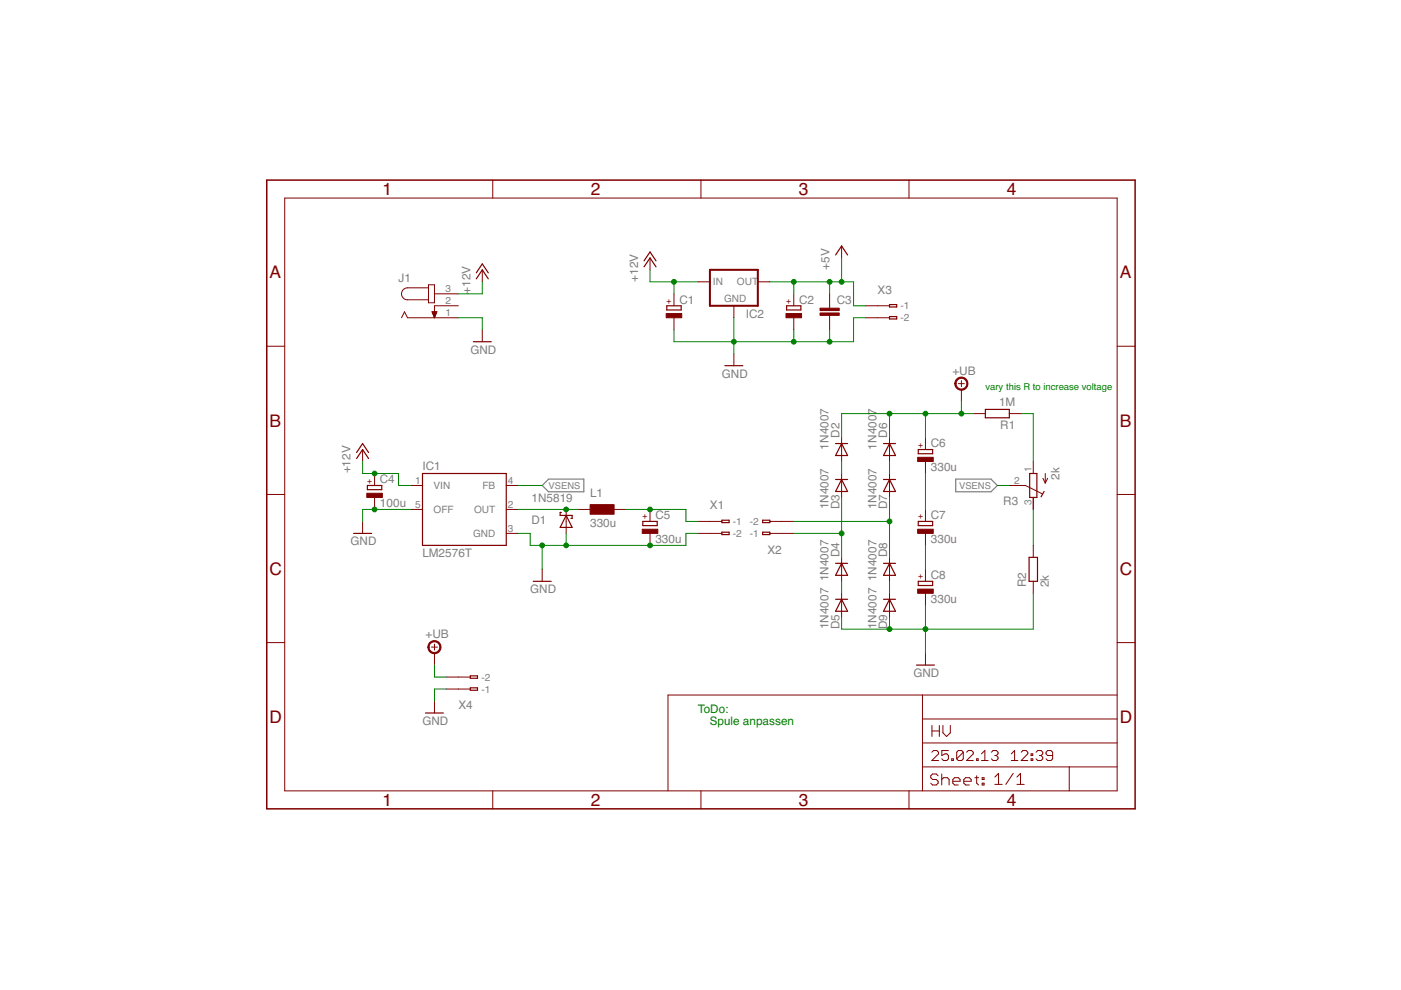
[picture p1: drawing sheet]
<svg xmlns="http://www.w3.org/2000/svg" width="297mm" height="210mm" viewBox="0 0 297 210" stroke-linecap="round" stroke-linejoin="round" font-family="sans-serif">
<g fill="#808080" stroke="#808080" stroke-width=".25">
<path d="M210.1 104.3l1.4-1.4z"/>
<path d="M202.6 104.3h7.5z"/>
<path d="M210.1 101.6l1.4 1.3z"/>
<path d="M202.6 101.6h7.5z"/>
<path d="M202.6 101.6v2.7z"/>
<path d="M115 102.9l1.3-1.3z"/>
<path d="M116.3 101.6h7.5z"/>
<path d="M115 102.9l1.3 1.4z"/>
<path d="M116.3 104.3h7.5z"/>
<path d="M123.8 101.6v2.7z"/>
</g>
<g fill="#800000" stroke="#800000" stroke-width=".21">
<path d="M87 102.9h2.6z"/>
<path d="M87 108h2.6z"/>
<path d="M107.3 102.9h2.6z"/>
<path d="M107.3 108h2.6z"/>
<path d="M107.3 113.1h2.6z"/>
<path d="M148 59.8h2.5z"/>
<path d="M155.6 64.8v2.6z"/>
<path d="M160.7 59.8h2.5z"/>
<path d="M178.4 52.2v2.5z"/>
<path d="M115 120.7v2.6z"/>
<path d="M155.6 75v2.5z"/>
<path d="M92.1 62.3h5.1z"/>
<path d="M92.1 64.8h5.1z"/>
<path d="M92.1 67.4h5.1z"/>
<path d="M86.4 61h4.4z"/>
<path d="M90.8 61v2.6z"/>
<path d="M86.4 63.6h4.4z"/>
<path d="M90.8 63.6v.6z"/>
<path d="M90.8 64.2h1.3z"/>
<path d="M92.1 60.4v3.8z"/>
<path d="M90.8 60.4h1.3z"/>
<path d="M90.8 60.4v.6z"/>
<path d="M86.4 67.4h5.7z"/>
<path d="M85.8 66.1l.6 1.3z"/>
<path d="M85.8 66.1l-.7 1.3z"/>
<path d="M92.1 64.8v2.6z"/>
<path d="M91.6 66.1l.5 1.3z"/>
<path d="M91.6 66.1h1z"/>
<path d="M92.6 66.1l-.5 1.3z"/>
<path d="M92 67.2h.2z"/>
<path d="M92 67.1h.2z"/>
<path d="M91.9 67h.4z"/>
<path d="M91.9 66.8h.4z"/>
<path d="M91.8 66.7h.6z"/>
<path d="M91.8 66.6h.6z"/>
<path d="M91.7 66.5h.8z"/>
<path d="M91.7 66.4h.8z"/>
<path d="M91.7 66.2h.9z"/>
<path d="M76.9 110.6v2.5z"/>
<path d="M102.3 57.2v2.6z"/>
<path d="M102.3 69.9v2.6z"/>
<path d="M137.8 54.7v2.5z"/>
<path d="M142.9 67.4v2.5z"/>
<path d="M142.9 62.3v2.5z"/>
<path d="M168.3 67.4v2.5z"/>
<path d="M168.3 62.3v2.5z"/>
<path d="M175.9 62.3v2.5z"/>
<path d="M175.9 67.4v2.5z"/>
<path d="M175.9 64.8v.5z"/>
<path d="M175.9 66.9v.5z"/>
<path d="M79.4 105.5v2.5z"/>
<path d="M79.4 100.4v2.5z"/>
<path d="M137.8 113.1v2.5z"/>
<path d="M137.8 108v2.6z"/>
<path d="M120 110.6v2.5z"/>
<path d="M120 108v2.6z"/>
<path d="M122.6 108h2.5z"/>
<path d="M130.2 108h2.5z"/>
<path d="M76.9 95.3v2.6z"/>
<path d="M150.5 110.6h2.6z"/>
<path d="M150.5 113.1h2.6z"/>
<path d="M148 113.1h2.5z"/>
<path d="M148 110.6h2.5z"/>
<path d="M163.2 113.1h2.6z"/>
<path d="M163.2 110.6h2.6z"/>
<path d="M165.8 110.6h2.5z"/>
<path d="M165.8 113.1h2.5z"/>
<path d="M186.1 64.8h2.5z"/>
<path d="M186.1 67.4h2.5z"/>
<path d="M183.5 67.4h2.6z"/>
<path d="M183.5 64.8h2.6z"/>
<path d="M141.6 147.4v20.3z"/>
<path d="M141.6 147.4h54z"/>
<path d="M195.6 147.4h41.3z"/>
<path d="M226.7 162.6v5.1z"/>
<path d="M226.7 162.6h10.2z"/>
<path d="M195.6 162.6h31.1z"/>
<path d="M195.6 162.6v5.1z"/>
<path d="M195.6 157.5v5.1z"/>
<path d="M195.6 157.5h41.3z"/>
<path d="M195.6 152.4v5.1z"/>
<path d="M195.6 152.4h41.3z"/>
<path d="M195.6 147.4v5z"/>
<path d="M197.6 153.8v2.3z"/>
<path d="M197.6 155h1.6z"/>
<path d="M199.2 153.8v2.3z"/>
<path d="M199.9 153.8v1.6z"/>
<path d="M199.9 155.4l.8 .7z"/>
<path d="M200.7 156.1l.8-.7z"/>
<path d="M201.5 153.8v1.6z"/>
<path d="M197.6 161.2h1.4z"/>
<path d="M197.6 161.2l1.4-1.4z"/>
<path d="M199 159.5v.3z"/>
<path d="M198.6 159.1l.4 .4z"/>
<path d="M197.9 159.1h.7z"/>
<path d="M197.9 159.1l-.3 .4z"/>
<path d="M199.7 159.1h1.4z"/>
<path d="M199.7 159.1v1.1z"/>
<path d="M199.7 160.2l.7-.4z"/>
<path d="M200.4 159.8h.3z"/>
<path d="M200.7 159.8l.4 .4z"/>
<path d="M201.1 160.2v.7z"/>
<path d="M201.1 160.9l-.4 .3z"/>
<path d="M200 161.2h.7z"/>
<path d="M199.7 160.9l.3 .3z"/>
<path d="M201.8 160.9v.3z"/>
<path d="M201.8 160.9h.3z"/>
<path d="M202.1 160.9v.3z"/>
<path d="M201.8 161.2h.3z"/>
<path d="M202.8 159.5v1.4z"/>
<path d="M203.2 159.1l-.4 .4z"/>
<path d="M203.2 159.1h.7z"/>
<path d="M203.9 159.1l.3 .4z"/>
<path d="M204.2 159.5v1.4z"/>
<path d="M204.2 160.9l-.3 .3z"/>
<path d="M203.2 161.2h.7z"/>
<path d="M202.8 160.9l.4 .3z"/>
<path d="M202.8 160.9l1.4-1.4z"/>
<path d="M204.9 161.2h1.5z"/>
<path d="M204.9 161.2l1.5-1.4z"/>
<path d="M206.4 159.5v.3z"/>
<path d="M206 159.1l.4 .4z"/>
<path d="M205.3 159.1h.7z"/>
<path d="M205.3 159.1l-.4 .4z"/>
<path d="M207.1 160.9v.3z"/>
<path d="M207.1 160.9h.3z"/>
<path d="M207.4 160.9v.3z"/>
<path d="M207.1 161.2h.3z"/>
<path d="M208.1 159.8l.7-.7z"/>
<path d="M208.8 159.1v2.1z"/>
<path d="M208.1 161.2h1.4z"/>
<path d="M210.5 159.1l-.3 .4z"/>
<path d="M210.5 159.1h.8z"/>
<path d="M211.3 159.1l.3 .4z"/>
<path d="M211.6 159.5v.3z"/>
<path d="M211.6 159.8l-.3 .4z"/>
<path d="M210.9 160.2h.4z"/>
<path d="M211.3 160.2l.3 .3z"/>
<path d="M211.6 160.5v.4z"/>
<path d="M211.6 160.9l-.3 .3z"/>
<path d="M210.5 161.2h.8z"/>
<path d="M210.2 160.9l.3 .3z"/>
<path d="M214.4 159.8l.7-.7z"/>
<path d="M215.1 159.1v2.1z"/>
<path d="M214.4 161.2h1.4z"/>
<path d="M216.5 161.2h1.4z"/>
<path d="M217.9 159.8l-1.4 1.4z"/>
<path d="M217.9 159.5v.3z"/>
<path d="M217.6 159.1l.3 .4z"/>
<path d="M216.9 159.1h.7z"/>
<path d="M216.9 159.1l-.4 .4z"/>
<path d="M218.6 159.8h.4z"/>
<path d="M219 159.8v.4z"/>
<path d="M218.6 160.2h.4z"/>
<path d="M218.6 159.8v.4z"/>
<path d="M218.6 160.9h.4z"/>
<path d="M219 160.9v.3z"/>
<path d="M218.6 161.2h.4z"/>
<path d="M218.6 160.9v.3z"/>
<path d="M219.7 159.5l.3-.4z"/>
<path d="M220 159.1h.7z"/>
<path d="M220.7 159.1l.4 .4z"/>
<path d="M221.1 159.5v.3z"/>
<path d="M221.1 159.8l-.4 .4z"/>
<path d="M220.4 160.2h.3z"/>
<path d="M220.7 160.2l.4 .3z"/>
<path d="M221.1 160.5v.4z"/>
<path d="M221.1 160.9l-.4 .3z"/>
<path d="M220 161.2h.7z"/>
<path d="M219.7 160.9l.3 .3z"/>
<path d="M221.8 160.9l.3 .3z"/>
<path d="M222.1 161.2h.7z"/>
<path d="M222.8 161.2l.4-.3z"/>
<path d="M223.2 159.5v1.4z"/>
<path d="M222.8 159.1l.4 .4z"/>
<path d="M222.1 159.1h.7z"/>
<path d="M222.1 159.1l-.3 .4z"/>
<path d="M221.8 159.5v.3z"/>
<path d="M221.8 159.8l.3 .4z"/>
<path d="M222.1 160.2h1.1z"/>
<path d="M210.9 164.8l.8-.8z"/>
<path d="M211.7 164v2.3z"/>
<path d="M210.9 166.3h1.6z"/>
<path d="M214.8 164l-1.5 2.3z"/>
<path d="M216.4 164l-.8 .8z"/>
<path d="M216.4 164v2.3z"/>
<path d="M215.6 166.3h1.5z"/>
<path d="M198.5 164.1l.4 .4z"/>
<path d="M197.7 164.1h.8z"/>
<path d="M197.7 164.1l-.4 .4z"/>
<path d="M197.3 164.5v.4z"/>
<path d="M197.3 164.9l.4 .4z"/>
<path d="M197.7 165.3h.8z"/>
<path d="M198.5 165.3l.4 .4z"/>
<path d="M198.9 165.7v.4z"/>
<path d="M198.5 166.4l.4-.3z"/>
<path d="M197.7 166.4h.8z"/>
<path d="M197.3 166.1l.4 .3z"/>
<path d="M199.7 164.1v2.3z"/>
<path d="M199.7 165.3l.4-.4z"/>
<path d="M200.1 164.9h.8z"/>
<path d="M200.9 164.9l.3 .4z"/>
<path d="M201.2 165.3v1.1z"/>
<path d="M202.4 166.4h.8z"/>
<path d="M202 166.1l.4 .3z"/>
<path d="M202 165.3v.8z"/>
<path d="M202 165.3l.4-.4z"/>
<path d="M202.4 164.9h.8z"/>
<path d="M203.2 164.9l.4 .4z"/>
<path d="M203.6 165.3v.4z"/>
<path d="M202 165.7h1.6z"/>
<path d="M204.7 166.4h.8z"/>
<path d="M204.3 166.1l.4 .3z"/>
<path d="M204.3 165.3v.8z"/>
<path d="M204.3 165.3l.4-.4z"/>
<path d="M204.7 164.9h.8z"/>
<path d="M205.5 164.9l.4 .4z"/>
<path d="M205.9 165.3v.4z"/>
<path d="M204.3 165.7h1.6z"/>
<path d="M207.1 164.5v1.6z"/>
<path d="M207.1 166.1l.4 .3z"/>
<path d="M206.7 164.9h.8z"/>
<path d="M208.2 164.9h.4z"/>
<path d="M208.6 164.9v.4z"/>
<path d="M208.2 165.3h.4z"/>
<path d="M208.2 164.9v.4z"/>
<path d="M208.2 166.1h.4z"/>
<path d="M208.6 166.1v.3z"/>
<path d="M208.2 166.4h.4z"/>
<path d="M208.2 166.1v.3z"/>
<path d="M60.4 42v125.7z"/>
<path d="M56.6 73.4h3.8z"/>
<path d="M56.6 104.8h3.8z"/>
<path d="M56.6 136.2h3.8z"/>
<path d="M60.4 167.7h176.5z"/>
<path d="M104.5 167.7v3.8z"/>
<path d="M148.6 167.7v3.8z"/>
<path d="M192.7 167.7v3.8z"/>
<path d="M236.9 42v125.7z"/>
<path d="M236.9 73.4h3.8z"/>
<path d="M236.9 104.8h3.8z"/>
<path d="M236.9 136.2h3.8z"/>
<path d="M60.4 42h176.5z"/>
<path d="M104.5 38.2v3.8z"/>
<path d="M148.6 38.2v3.8z"/>
<path d="M192.7 38.2v3.8z"/>
<path d="M178.4 95.3v2.6z"/>
<path d="M178.4 92.8v2.5z"/>
<path d="M178.4 102.9v2.6z"/>
<path d="M178.4 100.4v2.5z"/>
<path d="M206.4 87.7h2.5z"/>
<path d="M214 87.7h2.5z"/>
<path d="M219.1 115.6v2.6z"/>
<path d="M219.1 123.3v2.5z"/>
<path d="M219.1 97.9v2.5z"/>
<path d="M219.1 105.5v2.5z"/>
<path d="M214 102.9h2.5z"/>
<path d="M216.5 102.9h.9z"/>
<path d="M217.4 102.9l3.6 1.8z"/>
<path d="M221.6 100.4v2z"/>
<path d="M222.1 101.4l-.5 1z"/>
<path d="M221.1 101.4l.5 1z"/>
<path d="M203.8 82.6v2.6z"/>
<path d="M203.2 81.3h1.3z"/>
<path d="M203.8 80.7v1.3z"/>
<path d="M196.2 138.5v2.5z"/>
<path d="M178.4 120.7v2.6z"/>
<path d="M178.4 118.2v2.5z"/>
<path d="M178.4 128.3v2.6z"/>
<path d="M178.4 125.8v2.5z"/>
<path d="M188.6 95.3v2.6z"/>
<path d="M188.6 92.8v2.5z"/>
<path d="M188.6 102.9v2.6z"/>
<path d="M188.6 100.4v2.5z"/>
<path d="M188.6 120.7v2.6z"/>
<path d="M188.6 118.2v2.5z"/>
<path d="M188.6 128.3v2.6z"/>
<path d="M188.6 125.8v2.5z"/>
<path d="M97.2 146.1h2.5z"/>
<path d="M97.2 143.6h2.5z"/>
<path d="M94.6 143.6h2.6z"/>
<path d="M94.6 146.1h2.6z"/>
<path d="M92.1 138.5v2.5z"/>
<path d="M91.5 137.2h1.3z"/>
<path d="M92.1 136.6v1.2z"/>
<path d="M92.1 148.6v2.6z"/>
<path d="M196.2 113.1v2.5z"/>
<path d="M196.2 108v2.6z"/>
<path d="M196.2 97.9v2.5z"/>
<path d="M196.2 92.8v2.5z"/>
<path d="M196.2 125.8v2.5z"/>
<path d="M196.2 120.7v2.6z"/>
<path d="M202.8 80.4a1.39 1.39 0 0 1 2.2 .2 1.39 1.39 0 0 1-.8 2.1 1.39 1.39 0 0 1-1.8-1.4h.3a1.15 1.15 0 0 1 1.6-1 1.15 1.15 0 0 1 .3 1.9 1.15 1.15 0 0 1-1.9-.6v-.3h-.3z" fill-rule="evenodd"/>
<path d="M91.1 136.2a1.4 1.4 0 0 1 2.2 .2 1.4 1.4 0 0 1-.8 2.1 1.4 1.4 0 0 1-1.8-1.3h.3a1.14 1.14 0 0 1 1.7-.9 1.14 1.14 0 0 1 .1 1.9 1.14 1.14 0 0 1-1.8-.7v-.3h-.3z" fill-rule="evenodd"/>
</g>
<g fill="#800000" stroke="#800000" stroke-width=".25">
<path d="M89.6 100.4v15.2z"/>
<path d="M89.6 115.6h17.7z"/>
<path d="M107.3 100.4v15.2z"/>
<path d="M89.6 100.4h17.7z"/>
<path d="M178.4 52.2l1.3 1.9z"/>
<path d="M178.4 52.2l-1.2 1.9z"/>
<path d="M113.1 123.3h3.8z"/>
<path d="M153.7 77.5h3.8z"/>
<path d="M75 113.1h3.8z"/>
<path d="M102.3 57.2l1.2 1.9z"/>
<path d="M102.3 57.2l-1.3 1.9z"/>
<path d="M102.3 55.9l1.2 1.9z"/>
<path d="M102.3 55.9l-1.3 1.9z"/>
<path d="M100.4 72.5h3.8z"/>
<path d="M137.8 54.7l1.3 1.9z"/>
<path d="M137.8 54.7l-1.3 1.9z"/>
<path d="M137.8 53.4l1.3 1.9z"/>
<path d="M137.8 53.4l-1.3 1.9z"/>
<path d="M141.4 65.7h3z"/>
<path d="M144.4 64.8v.9z"/>
<path d="M141.4 64.8v.9z"/>
<path d="M141.4 64.8h3z"/>
<path d="M166.8 65.7h3z"/>
<path d="M169.8 64.8v.9z"/>
<path d="M166.8 64.8v.9z"/>
<path d="M166.8 64.8h3z"/>
<path d="M77.9 103.8h3z"/>
<path d="M80.9 102.9v.9z"/>
<path d="M77.9 102.9v.9z"/>
<path d="M77.9 102.9h3z"/>
<path d="M136.3 111.4h3z"/>
<path d="M139.3 110.6v.8z"/>
<path d="M136.3 110.6v.8z"/>
<path d="M136.3 110.6h3z"/>
<path d="M120 109.3l1.3 2.5z"/>
<path d="M120 109.3l-1.2 2.5z"/>
<path d="M118.8 108.6v.7z"/>
<path d="M118.8 109.3h1.2z"/>
<path d="M118.8 111.8h2.5z"/>
<path d="M120 109.3h1.3z"/>
<path d="M118.8 108.6h.2z"/>
<path d="M121.3 109.3v.6z"/>
<path d="M121.1 109.9h.2z"/>
<path d="M76.9 95.3l1.2 1.9z"/>
<path d="M76.9 95.3l-1.3 1.9z"/>
<path d="M76.9 94l1.2 1.9z"/>
<path d="M76.9 94l-1.3 1.9z"/>
<path d="M153.1 110.3v.5z"/>
<path d="M153.1 110.8h1.5z"/>
<path d="M154.6 110.3v.5z"/>
<path d="M153.1 110.3h1.5z"/>
<path d="M153.1 112.8v.5z"/>
<path d="M153.1 113.3h1.5z"/>
<path d="M154.6 112.8v.5z"/>
<path d="M153.1 112.8h1.5z"/>
<path d="M163.2 112.8v.5z"/>
<path d="M161.7 112.8h1.5z"/>
<path d="M161.7 112.8v.5z"/>
<path d="M161.7 113.3h1.5z"/>
<path d="M163.2 110.3v.5z"/>
<path d="M161.7 110.3h1.5z"/>
<path d="M161.7 110.3v.5z"/>
<path d="M161.7 110.8h1.5z"/>
<path d="M188.6 64.6v.5z"/>
<path d="M188.6 65.1h1.5z"/>
<path d="M190.1 64.6v.5z"/>
<path d="M188.6 64.6h1.5z"/>
<path d="M188.6 67.1v.5z"/>
<path d="M188.6 67.6h1.5z"/>
<path d="M190.1 67.1v.5z"/>
<path d="M188.6 67.1h1.5z"/>
<path d="M178.4 94l1.3 2.6z"/>
<path d="M178.4 94l-1.2 2.6z"/>
<path d="M177.2 94h1.2z"/>
<path d="M177.2 96.6h2.5z"/>
<path d="M178.4 94h1.3z"/>
<path d="M178.4 101.7l1.3 2.5z"/>
<path d="M178.4 101.7l-1.2 2.5z"/>
<path d="M177.2 101.7h1.2z"/>
<path d="M177.2 104.2h2.5z"/>
<path d="M178.4 101.7h1.3z"/>
<path d="M208.9 86.8h5.1z"/>
<path d="M208.9 88.6h5.1z"/>
<path d="M208.9 86.8v1.8z"/>
<path d="M214 86.8v1.8z"/>
<path d="M220 118.2v5.1z"/>
<path d="M218.2 118.2v5.1z"/>
<path d="M218.2 118.2h1.8z"/>
<path d="M218.2 123.3h1.8z"/>
<path d="M218.3 105.5h.8z"/>
<path d="M219.8 100.4v5.1z"/>
<path d="M218.3 100.4v5.1z"/>
<path d="M219.1 105.5h.7z"/>
<path d="M218.3 100.4h1.5z"/>
<path d="M221.4 104.2l-.7 1.1z"/>
<path d="M194.3 141h3.8z"/>
<path d="M178.4 119.4l1.3 2.6z"/>
<path d="M178.4 119.4l-1.2 2.6z"/>
<path d="M177.2 119.4h1.2z"/>
<path d="M177.2 122h2.5z"/>
<path d="M178.4 119.4h1.3z"/>
<path d="M178.4 127.1l1.3 2.5z"/>
<path d="M178.4 127.1l-1.2 2.5z"/>
<path d="M177.2 127.1h1.2z"/>
<path d="M177.2 129.6h2.5z"/>
<path d="M178.4 127.1h1.3z"/>
<path d="M188.6 94l1.3 2.6z"/>
<path d="M188.6 94l-1.3 2.6z"/>
<path d="M187.3 94h1.3z"/>
<path d="M187.3 96.6h2.6z"/>
<path d="M188.6 94h1.3z"/>
<path d="M188.6 101.7l1.3 2.5z"/>
<path d="M188.6 101.7l-1.3 2.5z"/>
<path d="M187.3 101.7h1.3z"/>
<path d="M187.3 104.2h2.6z"/>
<path d="M188.6 101.7h1.3z"/>
<path d="M188.6 119.4l1.3 2.6z"/>
<path d="M188.6 119.4l-1.3 2.6z"/>
<path d="M187.3 119.4h1.3z"/>
<path d="M187.3 122h2.6z"/>
<path d="M188.6 119.4h1.3z"/>
<path d="M188.6 127.1l1.3 2.5z"/>
<path d="M188.6 127.1l-1.3 2.5z"/>
<path d="M187.3 127.1h1.3z"/>
<path d="M187.3 129.6h2.6z"/>
<path d="M188.6 127.1h1.3z"/>
<path d="M99.7 145.8v.5z"/>
<path d="M99.7 145.8h1.5z"/>
<path d="M101.2 145.8v.5z"/>
<path d="M99.7 146.3h1.5z"/>
<path d="M99.7 143.3v.5z"/>
<path d="M99.7 143.3h1.5z"/>
<path d="M101.2 143.3v.5z"/>
<path d="M99.7 143.8h1.5z"/>
<path d="M90.2 151.2h3.8z"/>
<path d="M194.7 111.4h3z"/>
<path d="M197.7 110.6v.8z"/>
<path d="M194.7 110.6v.8z"/>
<path d="M194.7 110.6h3z"/>
<path d="M194.7 96.2h3z"/>
<path d="M197.7 95.3v.9z"/>
<path d="M194.7 95.3v.9z"/>
<path d="M194.7 95.3h3z"/>
<path d="M194.7 124.1h3z"/>
<path d="M197.7 123.3v.8z"/>
<path d="M194.7 123.3v.8z"/>
<path d="M194.7 123.3h3z"/>
</g>
<g fill="#800000" stroke="#800000" stroke-width=".42">
<path d="M150.5 64.8h10.2z"/>
<path d="M160.7 57.2v7.6z"/>
<path d="M150.5 57.2h10.2z"/>
<path d="M150.5 57.2v7.6z"/>
</g>
<path d="M86.4 61a1.27 1.27 0 0 0-1.3 1.3 1.27 1.27 0 0 0 1.3 1.3" fill="none" stroke="#800000" stroke-width=".21"/>
<g fill="#800000" stroke="#800000" stroke-width=".21">
<path d="M141.2 66.5h3.3v.9h-3.3z"/>
<path d="M166.6 66.5h3.3v.9h-3.3z"/>
<path d="M173.9 66.4h4v.5h-4z"/>
<path d="M173.9 65.3h4v.5h-4z"/>
<path d="M77.8 104.6h3.3v.9h-3.3z"/>
<path d="M136.2 112.2h3.3v.9h-3.3z"/>
<path d="M125.1 107h5.1v2h-5.1z"/>
<path d="M194.6 112.2h3.3v.9h-3.3z"/>
<path d="M194.6 97h3.3v.9h-3.3z"/>
<path d="M194.6 124.9h3.3v.9h-3.3z"/>
</g>
<g fill="#800000" stroke="#800000" stroke-width=".32">
<path d="M56.6 38.2v133.3z"/>
<path d="M56.6 171.5h184.1z"/>
<path d="M240.7 38.2v133.3z"/>
<path d="M56.6 38.2h184.1z"/>
</g>
<g fill="#008000" stroke="#008000" stroke-width=".21">
<path d="M97.2 67.4h5.1z"/>
<path d="M102.3 67.4v2.5z"/>
<path d="M120 115.6h17.8z"/>
<path d="M115 115.6h5z"/>
<path d="M112.4 115.6h2.6z"/>
<path d="M120 113.1v2.5z"/>
<path d="M115 115.6v5.1z"/>
<path d="M137.8 115.6h7.6z"/>
<path d="M109.9 113.1h2.5z"/>
<path d="M112.4 113.1v2.5z"/>
<path d="M145.4 113.1v2.5z"/>
<path d="M145.4 113.1h2.6z"/>
<path d="M76.9 108v2.6z"/>
<path d="M79.4 108h7.6z"/>
<path d="M76.9 108h2.5z"/>
<path d="M142.9 69.9v2.6z"/>
<path d="M142.9 72.5h12.7z"/>
<path d="M155.6 67.4v5.1z"/>
<path d="M155.6 72.5v2.5z"/>
<path d="M155.6 72.5h12.7z"/>
<path d="M168.3 69.9v2.6z"/>
<path d="M168.3 72.5h7.6z"/>
<path d="M175.9 69.9v2.6z"/>
<path d="M175.9 72.5h5.1z"/>
<path d="M181 67.4v5.1z"/>
<path d="M181 67.4h2.5z"/>
<path d="M178.4 130.9v2.5z"/>
<path d="M178.4 133.4h10.2z"/>
<path d="M188.6 133.4h7.6z"/>
<path d="M188.6 130.9v2.5z"/>
<path d="M196.2 133.4h22.9z"/>
<path d="M219.1 125.8v7.6z"/>
<path d="M196.2 133.4v5.1z"/>
<path d="M196.2 128.3v5.1z"/>
<path d="M92.1 146.1v2.5z"/>
<path d="M92.1 146.1h2.5z"/>
<path d="M97.2 62.3h5.1z"/>
<path d="M102.3 59.8v2.5z"/>
<path d="M84.5 102.9h2.5z"/>
<path d="M84.5 100.4v2.5z"/>
<path d="M79.4 100.4h5.1z"/>
<path d="M76.9 100.4h2.5z"/>
<path d="M76.9 97.9v2.5z"/>
<path d="M137.8 57.2v2.6z"/>
<path d="M137.8 59.8h5.1z"/>
<path d="M142.9 59.8h5.1z"/>
<path d="M142.9 59.8v2.5z"/>
<path d="M120 108h2.6z"/>
<path d="M109.9 108h10.1z"/>
<path d="M132.7 108h5.1z"/>
<path d="M137.8 108h7.6z"/>
<path d="M145.4 110.6h2.6z"/>
<path d="M145.4 108v2.6z"/>
<path d="M178.4 54.7v5.1z"/>
<path d="M175.9 59.8h2.5z"/>
<path d="M168.3 59.8h7.6z"/>
<path d="M163.2 59.8h5.1z"/>
<path d="M168.3 59.8v2.5z"/>
<path d="M175.9 59.8v2.5z"/>
<path d="M178.4 59.8h2.6z"/>
<path d="M181 59.8v5z"/>
<path d="M181 64.8h2.5z"/>
<path d="M219.1 108v7.6z"/>
<path d="M211.5 102.9h2.5z"/>
<path d="M109.9 102.9h5.1z"/>
<path d="M219.1 87.7v10.2z"/>
<path d="M216.5 87.7h2.6z"/>
<path d="M203.8 87.7h2.6z"/>
<path d="M203.8 85.2v2.5z"/>
<path d="M178.4 87.7v5.1z"/>
<path d="M178.4 87.7h10.2z"/>
<path d="M188.6 87.7v5.1z"/>
<path d="M188.6 87.7h7.6z"/>
<path d="M196.2 87.7h7.6z"/>
<path d="M196.2 87.7v5.1z"/>
<path d="M92.1 141v2.6z"/>
<path d="M92.1 143.6h2.5z"/>
<path d="M178.4 105.5v7.6z"/>
<path d="M178.4 113.1v5.1z"/>
<path d="M168.3 113.1h10.1z"/>
<path d="M188.6 105.5v5.1z"/>
<path d="M188.6 110.6v7.6z"/>
<path d="M168.3 110.6h20.3z"/>
<path d="M178.4 123.3v2.5z"/>
<path d="M188.6 123.3v2.5z"/>
<path d="M178.4 97.9v2.5z"/>
<path d="M188.6 97.9v2.5z"/>
<path d="M196.2 100.4v7.6z"/>
<path d="M196.2 115.6v5.1z"/>
<circle cx="120" cy="115.6" r=".51"/>
<circle cx="115" cy="115.6" r=".51"/>
<circle cx="137.8" cy="115.6" r=".51"/>
<circle cx="79.4" cy="108" r=".51"/>
<circle cx="155.6" cy="72.5" r=".51"/>
<circle cx="168.3" cy="72.5" r=".51"/>
<circle cx="175.9" cy="72.5" r=".51"/>
<circle cx="188.6" cy="133.4" r=".51"/>
<circle cx="196.2" cy="133.4" r=".51"/>
<circle cx="79.4" cy="100.4" r=".51"/>
<circle cx="142.9" cy="59.8" r=".51"/>
<circle cx="120" cy="108" r=".51"/>
<circle cx="137.8" cy="108" r=".51"/>
<circle cx="168.3" cy="59.8" r=".51"/>
<circle cx="175.9" cy="59.8" r=".51"/>
<circle cx="178.4" cy="59.8" r=".51"/>
<circle cx="188.6" cy="87.7" r=".51"/>
<circle cx="203.8" cy="87.7" r=".51"/>
<circle cx="196.2" cy="87.7" r=".51"/>
<circle cx="178.4" cy="113.1" r=".51"/>
<circle cx="188.6" cy="110.6" r=".51"/>
</g>
<g font-size="3.7" fill="#800000">
<text x="81.1" y="41.4">1</text>
<text x="125.2" y="41.4">2</text>
<text x="169.4" y="41.4">3</text>
<text x="213.5" y="41.4">4</text>
<text x="57.2" y="59">A</text>
<text x="237.4" y="59">A</text>
<text x="57.2" y="90.4">B</text>
<text x="237.4" y="90.4">B</text>
<text x="57.2" y="121.9">C</text>
<text x="237.4" y="121.9">C</text>
<text x="57.2" y="153.3">D</text>
<text x="237.4" y="153.3">D</text>
<text x="81.1" y="170.9">1</text>
<text x="125.2" y="170.9">2</text>
<text x="169.4" y="170.9">3</text>
<text x="213.5" y="170.9">4</text>
</g>
<g font-size="2.5" fill="#808080">
<text x="84.5" y="59.8">J1</text>
<text x="135.3" y="59.8" transform="rotate(-90 135.3 59.8)">+12V</text>
<text x="175.9" y="57.2" transform="rotate(-90 175.9 57.2)">+5V</text>
<text x="99.7" y="62.3" transform="rotate(-90 99.7 62.3)">+12V</text>
<text x="144" y="64.4">C1</text>
<text x="169.4" y="64.4">C2</text>
<text x="177.4" y="64.5">C3</text>
<text x="186.1" y="62.3">X3</text>
<text x="158.1" y="67.4">IC2</text>
<text x="99.7" y="75">GND</text>
<text x="153" y="80.1">GND</text>
<text x="201.9" y="79.4">+UB</text>
<text x="211.8" y="86.2">1M</text>
<text x="175.7" y="95.3" transform="rotate(-90 175.7 95.3)">1N4007</text>
<text x="178" y="92.8" transform="rotate(-90 178 92.8)">D2</text>
<text x="185.8" y="95.3" transform="rotate(-90 185.8 95.3)">1N4007</text>
<text x="188.1" y="92.8" transform="rotate(-90 188.1 92.8)">D6</text>
<text x="197.4" y="94.8">C6</text>
<text x="212.1" y="91">R1</text>
<text x="74.3" y="100.4" transform="rotate(-90 74.3 100.4)">+12V</text>
<text x="89.6" y="99.7">IC1</text>
<text x="197.4" y="99.9">330u</text>
<text x="224.7" y="101.8" transform="rotate(-90 224.7 101.8)">2k</text>
<text x="80.6" y="107.5">100u</text>
<text x="80.6" y="102.4">C4</text>
<text x="112.7" y="106.4">1N5819</text>
<text x="125.1" y="105.5">L1</text>
<text x="212.7" y="107.1">R3</text>
<text x="112.7" y="111.2">D1</text>
<text x="125.1" y="111.8">330u</text>
<text x="139" y="110.1">C5</text>
<text x="150.5" y="108">X1</text>
<text x="175.7" y="108" transform="rotate(-90 175.7 108)">1N4007</text>
<text x="178" y="108" transform="rotate(-90 178 108)">D3</text>
<text x="185.8" y="108" transform="rotate(-90 185.8 108)">1N4007</text>
<text x="188.1" y="108" transform="rotate(-90 188.1 108)">D7</text>
<text x="197.4" y="110.1">C7</text>
<text x="74.3" y="115.6">GND</text>
<text x="89.6" y="118.2">LM2576T</text>
<text x="139" y="115.1">330u</text>
<text x="162.7" y="117.4">X2</text>
<text x="178" y="118.2" transform="rotate(-90 178 118.2)">D4</text>
<text x="188.1" y="118.2" transform="rotate(-90 188.1 118.2)">D8</text>
<text x="197.4" y="115.1">330u</text>
<text x="112.4" y="125.8">GND</text>
<text x="175.7" y="123.2" transform="rotate(-90 175.7 123.2)">1N4007</text>
<text x="185.8" y="123.2" transform="rotate(-90 185.8 123.2)">1N4007</text>
<text x="197.4" y="122.8">C8</text>
<text x="217.6" y="124.5" transform="rotate(-90 217.6 124.5)">R2</text>
<text x="222.4" y="124.5" transform="rotate(-90 222.4 124.5)">2k</text>
<text x="197.4" y="127.8">330u</text>
<text x="90.2" y="135.3">+UB</text>
<text x="175.7" y="133.4" transform="rotate(-90 175.7 133.4)">1N4007</text>
<text x="178" y="133.4" transform="rotate(-90 178 133.4)">D5</text>
<text x="185.8" y="133.4" transform="rotate(-90 185.8 133.4)">1N4007</text>
<text x="188.1" y="133.4" transform="rotate(-90 188.1 133.4)">D9</text>
<text x="193.7" y="143.6">GND</text>
<text x="89.6" y="153.7">GND</text>
<text x="97.2" y="150.4">X4</text>
</g>
<g font-size="2.5" fill="#008000">
<text x="148" y="151.2">ToDo:</text>
<text x="150.5" y="153.7">Spule anpassen</text>
</g>
<g font-size="2.1" fill="#808080">
<text x="94.4" y="61.9">3</text>
<text x="94.4" y="64.5">2</text>
<text x="151.1" y="60.4">IN</text>
<text x="153.6" y="64.1">GND</text>
<text x="156.2" y="60.4">OUT</text>
<text x="190.9" y="65.6">-1</text>
<text x="94.4" y="67">1</text>
<text x="190.9" y="68.1">-2</text>
<text x="218.7" y="100" transform="rotate(-90 218.7 100)">1</text>
<text x="88" y="102.6">1</text>
<text x="88" y="107.7">5</text>
<text x="91.9" y="103.7">VIN</text>
<text x="102.3" y="103.7">FB</text>
<text x="107.7" y="102.6">4</text>
<text x="107.7" y="107.7">2</text>
<text x="215" y="102.6">2</text>
<text x="218.7" y="107" transform="rotate(-90 218.7 107)">3</text>
<text x="91.9" y="108.8">OFF</text>
<text x="100.3" y="113.9">GND</text>
<text x="100.5" y="108.8">OUT</text>
<text x="107.7" y="112.7">3</text>
<text x="155.4" y="111.3">-1</text>
<text x="155.4" y="113.8">-2</text>
<text x="159" y="113.9">-1</text>
<text x="159" y="111.3">-2</text>
<text x="102.1" y="146.9">-1</text>
<text x="102.1" y="144.3">-2</text>
</g>
<text font-size="2" fill="#008000" x="208.9" y="82.6">vary this R to increase voltage</text>
<g font-size="2" fill="#808080">
<text x="116.3" y="103.6">VSENS</text>
<text x="203.3" y="103.6">VSENS</text>
</g>
<g font-size="1.8" fill="#800000">
<text x="142.3" y="64.4" transform="rotate(-90 142.3 64.4)">+</text>
<text x="167.7" y="64.4" transform="rotate(-90 167.7 64.4)">+</text>
<text x="195.6" y="94.9" transform="rotate(-90 195.6 94.9)">+</text>
<text x="78.8" y="102.5" transform="rotate(-90 78.8 102.5)">+</text>
<text x="137.2" y="110.1" transform="rotate(-90 137.2 110.1)">+</text>
<text x="195.6" y="110.1" transform="rotate(-90 195.6 110.1)">+</text>
<text x="195.6" y="122.8" transform="rotate(-90 195.6 122.8)">+</text>
</g>
</svg>
